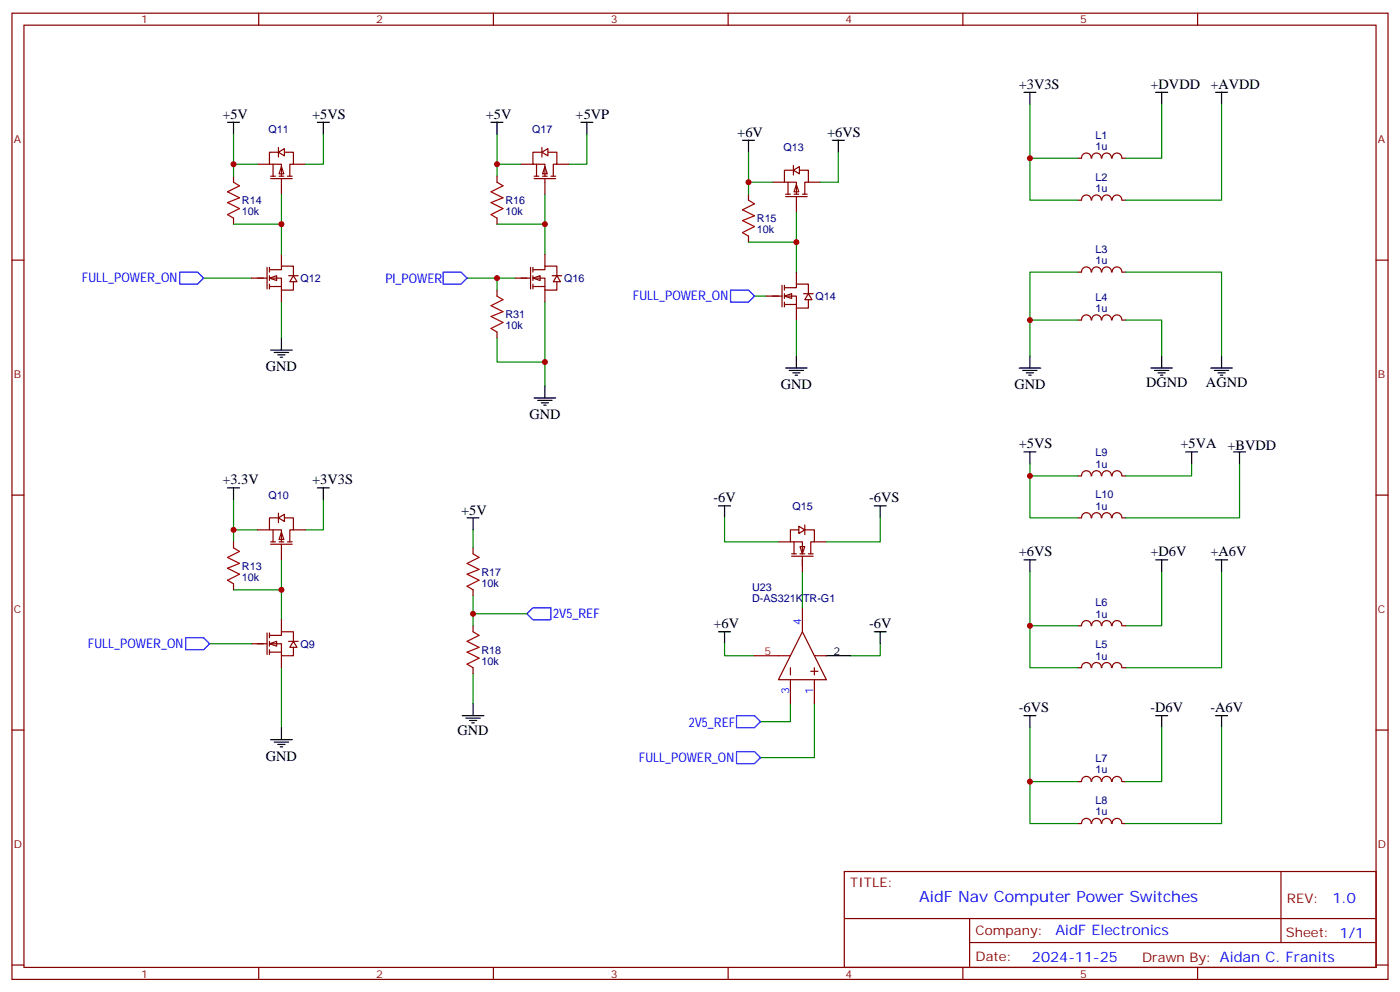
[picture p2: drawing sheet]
<svg xmlns="http://www.w3.org/2000/svg" width="412mm" height="292mm" viewBox="0 0 412 292" stroke-linecap="round" stroke-linejoin="round" font-family="sans-serif">
<g fill="none" stroke="#870000" stroke-width=".35">
<path d="M3.5 3.9h405.4v284.3h-405.4zM7.1 7.4h398.2v277.3h-398.2zM76.2 3.9v3.5M145.3 3.9v3.5M214.5 3.9v3.5M283.6 3.9v3.5M352.8 3.9v3.5M3.5 76.6h3.6M405.3 76.6h3.6M3.5 145.7h3.6M68.8 159.5v1.7M405.3 145.7h3.6"/>
<path d="M68.8 171.8v1.8M3.5 214.8h3.6M405.3 214.8h3.6M248.7 256.5h156.6v28.2h-156.6zM377.3 256.5v20.9M248.7 270.3h156.5M285.6 277.4h119.6M285.6 270.3v14.1M3.5 284h3.6M76.2 284.7v3.5M145.3 284.7v3.5M214.5 284.7v3.5"/>
<path d="M283.6 284.7v3.5M352.8 284.7v3.5M405.3 284h3.6"/>
</g>
<path d="M68.8 147.1v8.8h7M68.8 155.9v3.6M95.2 147.1v8.8h-5.2M82.9 164.7v8.9h-14.1M82.9 173.6v8.8M82.9 196.5v17.6" fill="none" stroke="#008700" stroke-width=".35"/>
<path d="M67 143.6h3.6M68.8 143.6v3.5M93.5 143.6h3.5M95.2 143.6v3.5M79.7 217.7h6.4M80.8 218.4h4.2M81.8 219.1h2.2M82.5 219.8h.8M82.9 214.1v3.6" fill="none" stroke="#000" stroke-width=".35"/>
<path d="M68.8 161.2l1.8 1.1-3.6 1.7 3.6 1.8-3.6 1.4 3.6 1.8-3.6 1.7 1.8 1.1" fill="none" stroke="#a10000" stroke-width=".35"/>
<g fill="#fff" stroke="#870000" stroke-width=".35">
<path d="M79.4 189.4l2.1-.7v1.4z"/>
<path d="M86.4 188.7l1.1 1.8h-2.1z"/>
</g>
<g fill="none" stroke="#870000" stroke-width=".35">
<path d="M75.8 155.9h3.6M79.7 159.5h1.4M80.4 155.9v3.6M81.8 152.4h-2.4v3.5h3.5v3.6M82.2 159.5h1.4M82.9 156.6l.7 2.2h-1.4zM83.6 152.4h2.8v3.5h-1v3.6M84.7 159.5h1.4M86.4 155.9h3.6M79.7 160.2h6.4M82.9 160.2v4.5M74.1 189.4h4.6"/>
<path d="M78.7 186.3v6.3M79.4 187h3.5v-1.1h3.5v2.8M79.4 189.4h3.5v3.6h3.5v-2.5M79.4 191.9h3.5M79.4 186.3v1.4M79.4 188.7v1.4M79.4 191.2v1.4M82.9 182.4v3.5M82.9 193v3.5M85 188.7h2.8"/>
</g>
<path d="M82 152.4l1.8-1.1v2.2z" fill="#fff" stroke="#870000" stroke-width=".35"/>
<path d="M75.8 48.3h3.6M79.7 52.6h6.4M79.7 51.9h1.4M80.4 48.3v3.6M81.8 44.8h-2.4v3.5h3.5v3.6M82.2 51.9h1.4M82.9 49l.7 2.2h-1.4zM82.9 52.6v4.6M83.6 44.8h2.8v3.5h-1v3.6M84.7 51.9h1.4M86.4 48.3h3.6M82 151v2.8" fill="none" stroke="#870000" stroke-width=".35"/>
<path d="M60 81.8h14.1M61.7 189.4h12.4" fill="none" stroke="#008700" stroke-width=".35"/>
<path d="M82 44.8l1.8-1.1v2.2z" fill="#fff" stroke="#870000" stroke-width=".35"/>
<path d="M82 43.4v2.8" fill="none" stroke="#870000" stroke-width=".35"/>
<g fill="#fff" stroke="#870000" stroke-width=".35">
<path d="M79.4 81.8l2.1-.7v1.4z"/>
<path d="M86.4 81.1l1.1 1.8h-2.1z"/>
</g>
<g fill="none" stroke="#870000" stroke-width=".35">
<path d="M68.8 51.9v1.7M227.5 53.6h3.6M231.4 57.9h6.4M231.4 57.2h1.4M232.1 53.6v3.6M233.5 50.1h-2.4v3.5h3.5v3.6M233.9 57.2h1.4M234.6 54.3l.7 2.1h-1.4zM234.6 57.9v4.5M235.3 50.1h2.8v3.5h-1v3.6M236.4 57.2h1.4M238.1 53.6h3.6"/>
<path d="M68.8 64.2v1.8M78.7 78.7v6.3M79.4 79.4h3.5v-1.1h3.5v2.8M79.4 78.7v1.4M82.9 74.8v3.5M74.1 81.8h4.6M79.4 81.8h3.5v3.6h3.5v-2.5M79.4 84.3h3.5M79.4 81.1v1.4M79.4 83.6v1.4M82.9 85.4v3.5M85 81.1h2.8"/>
</g>
<path d="M68.8 53.6l1.8 1.1-3.6 1.7 3.6 1.8-3.6 1.4 3.6 1.8-3.6 1.7 1.8 1.1" fill="none" stroke="#a10000" stroke-width=".35"/>
<path d="M67 36h3.6M68.8 36v3.5M93.5 36h3.5M95.2 36v3.5M82.9 99.5v3.5M79.7 103h6.4M80.8 103.7h4.2M81.8 104.4h2.2M82.5 105.1h.8" fill="none" stroke="#000" stroke-width=".35"/>
<path d="M68.8 39.5v8.8h7M95.2 39.5v8.8h-5.2M68.8 48.3v3.6M82.9 57.2v8.8h-14.1M82.9 66v8.8M82.9 88.9v10.6M222.2 87.1h3.6" fill="none" stroke="#008700" stroke-width=".35"/>
<path d="M52.9 80.1h5.3l1.8 1.7-1.8 1.8h-5.3zM54.7 187.7h5.3l1.7 1.7-1.7 1.8h-5.3z" fill="none" stroke="#00f" stroke-width=".35"/>
<path d="M233.7 50.1l1.8-1.1v2.2z" fill="#fff" stroke="#870000" stroke-width=".35"/>
<path d="M233.7 48.7v2.8" fill="none" stroke="#870000" stroke-width=".35"/>
<g fill="#fff" stroke="#870000" stroke-width=".35">
<path d="M231.1 87.1l2.1-.7v1.4z"/>
<path d="M238.1 86.4l1.1 1.8h-2.1z"/>
</g>
<g fill="none" stroke="#870000" stroke-width=".35">
<path d="M220.5 57.2v1.7M220.5 69.5v1.8M225.8 87.1h4.6M230.4 84v6.3M231.1 84.7h3.5v-1.1h3.5v2.8M231.1 87.1h3.5v3.6h3.5v-2.5M231.1 89.6h3.5M231.1 84v1.4M231.1 86.4v1.4M231.1 88.9v1.4M234.6 80.1v3.5M234.6 90.7v3.5"/>
<path d="M236.7 86.4h2.8M236.4 178.9v7M229.3 193h3.5M232.8 196.5v2.1M236.4 185.9l7 14.1h-14.1zM238.8 197.6h2.1M239.9 196.5v2.1M239.9 193h3.5M232.8 200v7.1M239.9 200v7.1"/>
</g>
<path d="M220.5 58.9l1.7 1.1-3.5 1.7 3.5 1.8-3.5 1.4 3.5 1.8-3.5 1.7 1.8 1.1" fill="none" stroke="#a10000" stroke-width=".35"/>
<g fill="none" stroke="#000" stroke-width=".35">
<path d="M218.7 41.3h3.5M220.5 41.3v3.5M245.2 41.3h3.5M246.9 41.3v3.5M231.4 108.3h6.4M232.5 109h4.2M233.5 109.7h2.2M234.2 110.4h.7M234.6 104.8v3.5M211.7 185.9h3.5M213.4 185.9v3.5M243.4 193h7.1"/>
<path d="M257.5 185.9h3.6M259.3 185.9v3.5"/>
</g>
<path d="M220.5 44.8v8.8h7M220.5 53.6v3.6M246.9 44.8v8.8h-5.2M234.6 62.4v8.9h-14.1M234.6 71.3v8.8M234.6 94.2v10.6M236.4 168.3v10.6M213.4 189.4v3.6h8.8M259.3 189.4v3.6h-8.8M232.8 207.1v5.3h-8.8M239.9 207.1v15.9h-15.9" fill="none" stroke="#008700" stroke-width=".35"/>
<path d="M215.2 85.4h5.3l1.7 1.7-1.7 1.8h-5.3zM217 210.6h5.2l1.8 1.8-1.8 1.7h-5.2zM217 221.2h5.2l1.8 1.8-1.8 1.7h-5.2z" fill="none" stroke="#00f" stroke-width=".35"/>
<path d="M222.2 193h7.1" fill="none" stroke="#f00" stroke-width=".35"/>
<g fill="#fff" stroke="#870000" stroke-width=".35">
<path d="M235.7 160.9h1.4l-.7 2.1z"/>
<path d="M235.3 154.9l1.8 1-1.8 1.1z"/>
</g>
<g fill="none" stroke="#870000" stroke-width=".35">
<path d="M146.4 51.9v1.7M146.4 64.2v1.8M229.3 159.5h3.5M233.9 159.5v3.5M235.3 155.9h-2.5v3.6h3.6v3.5M237.1 155.9h2.8v3.6h-1.1v3.5M237.1 154.5v2.8M239.9 159.5h3.5M233.2 163.7h6.3M233.2 163h1.4M235.7 163h1.4M236.4 163.7v4.6"/>
<path d="M238.1 163h1.4"/>
</g>
<g fill="none" stroke="#000" stroke-width=".35">
<path d="M144.6 36h3.6M146.4 36v3.5M171.1 36h3.5M172.9 36v3.5M157.3 117.1h6.4M158.4 117.8h4.2M159.5 118.5h2.1M160.2 119.2h.7M160.5 113.6v3.5M211.7 148.9h3.5M213.4 148.9v3.5M257.5 148.9h3.6"/>
<path d="M259.3 148.9v3.5"/>
</g>
<path d="M146.4 39.5v8.8h7.1M172.9 39.5v8.8h-5.3M146.4 48.3v3.6M160.5 57.2v8.8h-14.1M160.5 66v8.8M160.5 88.9v24.7M213.4 152.4v7.1h15.9M259.3 152.4v7.1h-15.9" fill="none" stroke="#008700" stroke-width=".35"/>
<path d="M146.4 53.6l1.8 1.1-3.6 1.7 3.6 1.8-3.6 1.4 3.6 1.8-3.6 1.7 1.8 1.1" fill="none" stroke="#a10000" stroke-width=".35"/>
<g fill="#fff" stroke="#870000" stroke-width=".35">
<path d="M157 81.8l2.1-.7v1.4z"/>
<path d="M164 81.1l1.1 1.8h-2.1z"/>
</g>
<g fill="none" stroke="#870000" stroke-width=".35">
<path d="M153.5 48.3h3.5M157.3 52.6h6.4M157.3 51.9h1.4M158 48.3v3.6M159.5 44.8h-2.5v3.5h3.5v3.6M159.8 51.9h1.4M160.5 49l.7 2.2h-1.4zM160.5 52.6v4.6M161.2 44.8h2.8v3.5h-1v3.6M162.3 51.9h1.4M164 48.3h3.6M156.3 78.7v6.3"/>
<path d="M157 79.4h3.5v-1.1h3.5v2.8M157 78.7v1.4M160.5 74.8v3.5M151.7 81.8h4.6M157 81.8h3.5v3.6h3.5v-2.5M157 84.3h3.5M157 81.1v1.4M157 83.6v1.4M160.5 85.4v3.5M162.6 81.1h2.9"/>
</g>
<path d="M159.6 44.8l1.8-1.1v2.2z" fill="#fff" stroke="#870000" stroke-width=".35"/>
<g fill="none" stroke="#870000" stroke-width=".35">
<path d="M159.6 43.4v2.8M321.4 46.5a1.41 1.41 0 0 0-1.4-1.5 1.41 1.41 0 0 0-1.4 1.5l-1.1 .1M321.4 58.9a1.41 1.41 0 0 0-1.4-1.5 1.41 1.41 0 0 0-1.4 1.5h-1.1M321.6 46.5a1.41 1.41 0 0 1 1.4-1.5 1.41 1.41 0 0 1 1.4 1.5M321.6 58.9a1.41 1.41 0 0 1 1.4-1.5 1.41 1.41 0 0 1 1.4 1.5M324.6 46.5a1.41 1.41 0 0 1 1.4-1.5 1.41 1.41 0 0 1 1.4 1.5M324.6 58.9a1.41 1.41 0 0 1 1.4-1.5 1.41 1.41 0 0 1 1.4 1.5M327.6 46.5a1.41 1.41 0 0 1 1.4-1.5 1.41 1.41 0 0 1 1.4 1.5M327.6 58.9a1.41 1.41 0 0 1 1.4-1.5 1.41 1.41 0 0 1 1.4 1.5M330.6 46.6h1M330.6 58.9h1M146.4 85.4v1.7"/>
<path d="M146.4 97.7v1.8M321.4 80.1a1.41 1.41 0 0 0-1.4-1.5 1.41 1.41 0 0 0-1.4 1.5h-1.1M321.4 94.2a1.41 1.41 0 0 0-1.4-1.5 1.41 1.41 0 0 0-1.4 1.5h-1.1M321.6 80.1a1.41 1.41 0 0 1 1.4-1.6 1.41 1.41 0 0 1 1.4 1.6M321.6 94.2a1.41 1.41 0 0 1 1.4-1.5 1.41 1.41 0 0 1 1.4 1.5M324.6 80.1a1.41 1.41 0 0 1 1.4-1.6 1.41 1.41 0 0 1 1.4 1.6M324.6 94.2a1.41 1.41 0 0 1 1.4-1.5 1.41 1.41 0 0 1 1.4 1.5M327.6 80.1a1.41 1.41 0 0 1 1.4-1.5 1.41 1.41 0 0 1 1.4 1.5M327.6 94.2a1.41 1.41 0 0 1 1.4-1.5 1.41 1.41 0 0 1 1.4 1.5M330.6 80.1h1M330.6 94.2h1M317.5 140.1h1.1"/>
<path d="M318.6 140a1.41 1.41 0 0 1 1.4-1.5 1.41 1.41 0 0 1 1.4 1.5M321.4 152.4a1.41 1.41 0 0 0-1.4-1.5 1.41 1.41 0 0 0-1.4 1.5h-1.1M321.6 140a1.41 1.41 0 0 1 1.4-1.5 1.41 1.41 0 0 1 1.4 1.5M321.6 152.4a1.41 1.41 0 0 1 1.4-1.5 1.41 1.41 0 0 1 1.4 1.5M324.6 140a1.41 1.41 0 0 1 1.4-1.5 1.41 1.41 0 0 1 1.4 1.5M324.6 152.4a1.41 1.41 0 0 1 1.4-1.5 1.41 1.41 0 0 1 1.4 1.5M327.6 140a1.41 1.41 0 0 1 1.4-1.5 1.41 1.41 0 0 1 1.4 1.5M327.6 152.4a1.41 1.41 0 0 1 1.4-1.5 1.41 1.41 0 0 1 1.4 1.5M330.6 140.1h1M330.6 152.4h1M139.3 161.2v1.8M139.3 173.6v1.7"/>
<path d="M139.3 184.1v1.8M139.3 196.5v1.8M317.5 184.1h1.1M318.6 184.1a1.41 1.41 0 0 1 1.4-1.5 1.41 1.41 0 0 1 1.4 1.5M321.4 196.5a1.41 1.41 0 0 0-1.4-1.5 1.41 1.41 0 0 0-1.4 1.5h-1.1M321.6 196.5a1.41 1.41 0 0 1 1.4-1.5 1.41 1.41 0 0 1 1.4 1.5M321.6 184.1a1.41 1.41 0 0 1 1.4-1.5 1.41 1.41 0 0 1 1.4 1.5M324.6 196.5a1.41 1.41 0 0 1 1.4-1.5 1.41 1.41 0 0 1 1.4 1.5M324.6 184.1a1.41 1.41 0 0 1 1.4-1.5 1.41 1.41 0 0 1 1.4 1.5M327.6 196.5a1.41 1.41 0 0 1 1.4-1.5 1.41 1.41 0 0 1 1.4 1.5M327.6 184.1a1.41 1.41 0 0 1 1.4-1.5 1.41 1.41 0 0 1 1.4 1.5M330.6 196.5h1"/>
<path d="M330.6 184.1h1M321.4 230a1.41 1.41 0 0 0-1.4-1.5 1.41 1.41 0 0 0-1.4 1.5h-1.1M321.6 230a1.41 1.41 0 0 1 1.4-1.5 1.41 1.41 0 0 1 1.4 1.5M324.6 230a1.41 1.41 0 0 1 1.4-1.5 1.41 1.41 0 0 1 1.4 1.5M327.6 230a1.41 1.41 0 0 1 1.4-1.5 1.41 1.41 0 0 1 1.4 1.5M330.6 230h1M321.4 242.3a1.41 1.41 0 0 0-1.4-1.5 1.41 1.41 0 0 0-1.4 1.5l-1.1 .1M321.6 242.3a1.41 1.41 0 0 1 1.4-1.5 1.41 1.41 0 0 1 1.4 1.5M324.6 242.3a1.41 1.41 0 0 1 1.4-1.5 1.41 1.41 0 0 1 1.4 1.5M327.6 242.3a1.41 1.41 0 0 1 1.4-1.5 1.41 1.41 0 0 1 1.4 1.5M330.6 242.4h1"/>
</g>
<g fill="none" stroke="#008700" stroke-width=".35">
<path d="M303.4 30.7v15.9h14.1M342.2 30.7v15.9h-10.6M359.8 30.7v28.2h-28.2M303.4 46.6v12.3h14.1M137.6 81.8h14.1M146.4 99.5v7h14.1M146.4 81.8v3.6M303.4 94.2h14.1M317.5 80.1h-14.1v24.7M331.6 80.1h28.2v24.7M331.6 94.2h10.6v10.6M303.4 136.5v3.6h14.1"/>
<path d="M351 136.5v3.6h-19.4M365.1 136.5v15.9h-33.5M139.3 155.9v5.3M303.4 140.1v12.3h14.1M139.3 175.3v8.8M303.4 168.3v15.8h14.1M342.2 168.3v15.8h-10.6M359.8 168.3v28.2h-28.2M139.3 180.6h15.9M139.3 198.3v8.8M303.4 184.1v12.4h14.1M303.4 214.1v15.9h14.1"/>
<path d="M342.2 214.1v15.9h-10.6M359.8 214.1v28.3h-28.2M303.4 230v12.4h14.1"/>
</g>
<path d="M130.5 80.1h5.3l1.8 1.7-1.8 1.8h-5.3zM155.2 180.6l1.8-1.7h5.3v3.5h-5.3z" fill="none" stroke="#00f" stroke-width=".35"/>
<g fill="none" stroke="#000" stroke-width=".35">
<path d="M301.6 27.2h3.6M303.4 27.2v3.5M340.4 27.2h3.6M342.2 27.2v3.5M358.1 27.2h3.5M359.8 27.2v3.5M300.2 108.3h6.4M301.3 109h4.2M302.3 109.7h2.1M303 110.4h.7M303.4 104.8v3.5M339 108.3h6.4"/>
<path d="M340.1 109h4.2M341.1 109.7h2.2M341.8 110.4h.7M342.2 104.8v3.5M356.7 108.3h6.3M357.7 109h4.2M358.8 109.7h2.1M359.5 110.4h.7M359.8 104.8v3.5M301.6 133h3.6M303.4 133v3.5M349.2 133h3.6"/>
<path d="M351 133v3.5M363.4 133h3.5M365.1 133v3.5M137.6 152.4h3.5M139.3 152.4v3.5M301.6 164.7h3.6M303.4 164.7v3.6M340.4 164.7h3.6M342.2 164.7v3.6M358.1 164.7h3.5M359.8 164.7v3.6M136.2 210.6h6.3"/>
<path d="M137.2 211.3h4.3M138.3 212h2.1M139 212.7h.7M139.3 207.1v3.5M301.6 210.6h3.6M303.4 210.6v3.5M340.4 210.6h3.6M342.2 210.6v3.5M358.1 210.6h3.5M359.8 210.6v3.5"/>
</g>
<path d="M146.4 87.1l1.8 1.1-3.6 1.8 3.6 1.7-3.6 1.4 3.6 1.8-3.6 1.8 1.8 1M139.3 163l1.8 1-3.5 1.8 3.5 1.8-3.5 1.4 3.5 1.7-3.5 1.8 1.7 1.1M139.3 185.9l1.8 1.1-3.5 1.7 3.5 1.8-3.5 1.4 3.5 1.8-3.5 1.7 1.7 1.1" fill="none" stroke="#a10000" stroke-width=".35"/>
<g fill="#c00">
<circle cx="82.9" cy="173.6" r=".88"/>
<circle cx="68.8" cy="155.9" r=".88"/>
<circle cx="68.8" cy="48.3" r=".88"/>
<circle cx="82.9" cy="66" r=".88"/>
<circle cx="220.5" cy="53.6" r=".88"/>
<circle cx="234.6" cy="71.3" r=".88"/>
<circle cx="160.5" cy="66" r=".88"/>
<circle cx="146.4" cy="48.3" r=".88"/>
<circle cx="139.3" cy="180.6" r=".88"/>
<circle cx="146.4" cy="81.8" r=".88"/>
<circle cx="160.5" cy="106.5" r=".88"/>
<circle cx="303.4" cy="46.6" r=".88"/>
<circle cx="303.4" cy="94.2" r=".88"/>
<circle cx="303.4" cy="184.1" r=".88"/>
<circle cx="303.4" cy="230" r=".88"/>
<circle cx="303.4" cy="140.1" r=".88"/>
</g>
<text font-size="4.6" fill="#00f" x="270.8" y="265.5">AidF Nav Computer Power Switches</text>
<g font-size="4.2">
<text x="300.1" y="26.1">+3V3S</text>
<text x="338.9" y="26.1">+DVDD</text>
<text x="356.5" y="26.1">+AVDD</text>
<text x="65.5" y="34.9">+5V</text>
<text x="92" y="34.9">+5VS</text>
<text x="143.1" y="34.9">+5V</text>
<text x="169.6" y="34.9">+5VP</text>
<text x="217.2" y="40.2">+6V</text>
<text x="243.7" y="40.2">+6VS</text>
<text x="78.3" y="109.2">GND</text>
<text x="337.6" y="113.9">DGND</text>
<text x="355.2" y="113.9">AGND</text>
<text x="230" y="114.5">GND</text>
<text x="298.8" y="114.5">GND</text>
<text x="155.9" y="123.3">GND</text>
<text x="300.1" y="131.9">+5VS</text>
<text x="347.7" y="131.9">+5VA</text>
<text x="361.6" y="132.3">+BVDD</text>
<text x="65.5" y="142.5">+3.3V</text>
<text x="92" y="142.5">+3V3S</text>
<text x="210.1" y="147.8">-6V</text>
<text x="256" y="147.8">-6VS</text>
<text x="135.8" y="151.7">+5V</text>
<text x="300.1" y="163.6">+6VS</text>
<text x="338.9" y="163.6">+D6V</text>
<text x="356.5" y="163.6">+A6V</text>
<text x="210.1" y="184.8">+6V</text>
<text x="256" y="184.8">-6V</text>
<text x="300.1" y="209.5">-6VS</text>
<text x="338.9" y="209.5">-D6V</text>
<text x="356.5" y="209.5">-A6V</text>
<text x="134.8" y="216.3">GND</text>
<text x="78.3" y="223.8">GND</text>
</g>
<g font-size="4.2" fill="#00f">
<text x="392.5" y="265.7">1.0</text>
<text x="310.9" y="275.3">AidF Electronics</text>
<text x="304" y="283.1">2024-11-25</text>
</g>
<g font-size="3.9" fill="#00f">
<text x="24.1" y="83.1">FULL_POWER_ON</text>
<text x="113.5" y="83.2">PI_POWER</text>
<text x="186.4" y="88.4">FULL_POWER_ON</text>
<text x="163" y="181.8">2V5_REF</text>
<text x="25.9" y="190.7">FULL_POWER_ON</text>
<text x="202.9" y="213.8">2V5_REF</text>
<text x="188.2" y="224.3">FULL_POWER_ON</text>
</g>
<g font-size="3.9" fill="#800">
<text x="250.5" y="261.1">TITLE:</text>
<text x="379.1" y="265.7">REV:</text>
<text x="287.4" y="275.3">Company:</text>
<text x="378.7" y="275.9">Sheet: 1/1</text>
<text x="287.4" y="282.9">Date:</text>
<text x="336.4" y="283">Drawn By: Aidan C. Franits</text>
</g>
<g font-size="3.2" fill="#800">
<text x="41.6" y="6.9">1</text>
<text x="110.8" y="6.9">2</text>
<text x="179.9" y="6.9">3</text>
<text x="249.1" y="6.9">4</text>
<text x="318.2" y="6.9">5</text>
<text x="4.1" y="42">A</text>
<text x="405.9" y="42">A</text>
<text x="4.1" y="111.1">B</text>
<text x="405.9" y="111.1">B</text>
<text x="4.1" y="180.3">C</text>
<text x="405.9" y="180.3">C</text>
<text x="4.1" y="249.4">D</text>
<text x="405.9" y="249.4">D</text>
<text x="41.6" y="287.7">1</text>
<text x="110.8" y="287.7">2</text>
<text x="179.9" y="287.7">3</text>
<text x="249.1" y="287.7">4</text>
<text x="318.2" y="287.7">5</text>
</g>
<g font-size="3.2" fill="#000080">
<text x="79.1" y="39.1">Q11</text>
<text x="156.7" y="39.1">Q17</text>
<text x="322.7" y="40.8">L1</text>
<text x="230.8" y="44.4">Q13</text>
<text x="322.7" y="44.2">1u</text>
<text x="322.7" y="53.2">L2</text>
<text x="322.7" y="56.5">1u</text>
<text x="71.3" y="63.3">10k</text>
<text x="71.3" y="60">R14</text>
<text x="148.9" y="63.3">10k</text>
<text x="148.9" y="60">R16</text>
<text x="223" y="65.3">R15</text>
<text x="223" y="68.6">10k</text>
<text x="322.7" y="77.7">1u</text>
<text x="322.7" y="74.3">L3</text>
<text x="88.5" y="83">Q12</text>
<text x="166.2" y="83">Q16</text>
<text x="240.2" y="88.3">Q14</text>
<text x="322.7" y="88.4">L4</text>
<text x="148.9" y="93.5">R31</text>
<text x="322.7" y="91.8">1u</text>
<text x="148.9" y="96.8">10k</text>
<text x="322.7" y="137.7">1u</text>
<text x="322.7" y="134.3">L9</text>
<text x="79.1" y="146.7">Q10</text>
<text x="322.7" y="146.6">L10</text>
<text x="233.5" y="150.2">Q15</text>
<text x="322.7" y="150">1u</text>
<text x="71.3" y="167.6">R13</text>
<text x="71.3" y="170.9">10k</text>
<text x="141.8" y="172.6">10k</text>
<text x="141.8" y="169.4">R17</text>
<text x="221.5" y="173.8">U23</text>
<text x="221.5" y="177.1">D-AS321KTR-G1</text>
<text x="322.7" y="178.4">L6</text>
<text x="322.7" y="181.8">1u</text>
<text x="88.5" y="190.6">Q9</text>
<text x="322.7" y="190.7">L5</text>
<text x="141.8" y="195.6">10k</text>
<text x="141.8" y="192.3">R18</text>
<text x="322.7" y="194.1">1u</text>
<text x="322.7" y="227.6">1u</text>
<text x="322.7" y="224.3">L7</text>
<text x="322.7" y="240">1u</text>
<text x="322.7" y="236.6">L8</text>
</g>
<g font-size="3.2" fill="#00f">
<text x="236" y="183.8" transform="rotate(-90 236 183.8)">4</text>
<text x="232.5" y="204.2" transform="rotate(-90 232.5 204.2)">3</text>
<text x="239.5" y="204.2" transform="rotate(-90 239.5 204.2)">1</text>
</g>
<text font-size="3.2" fill="#f00" x="225.2" y="192.6">5</text>
<text font-size="3.2" x="245.5" y="192.6">2</text>
</svg>
